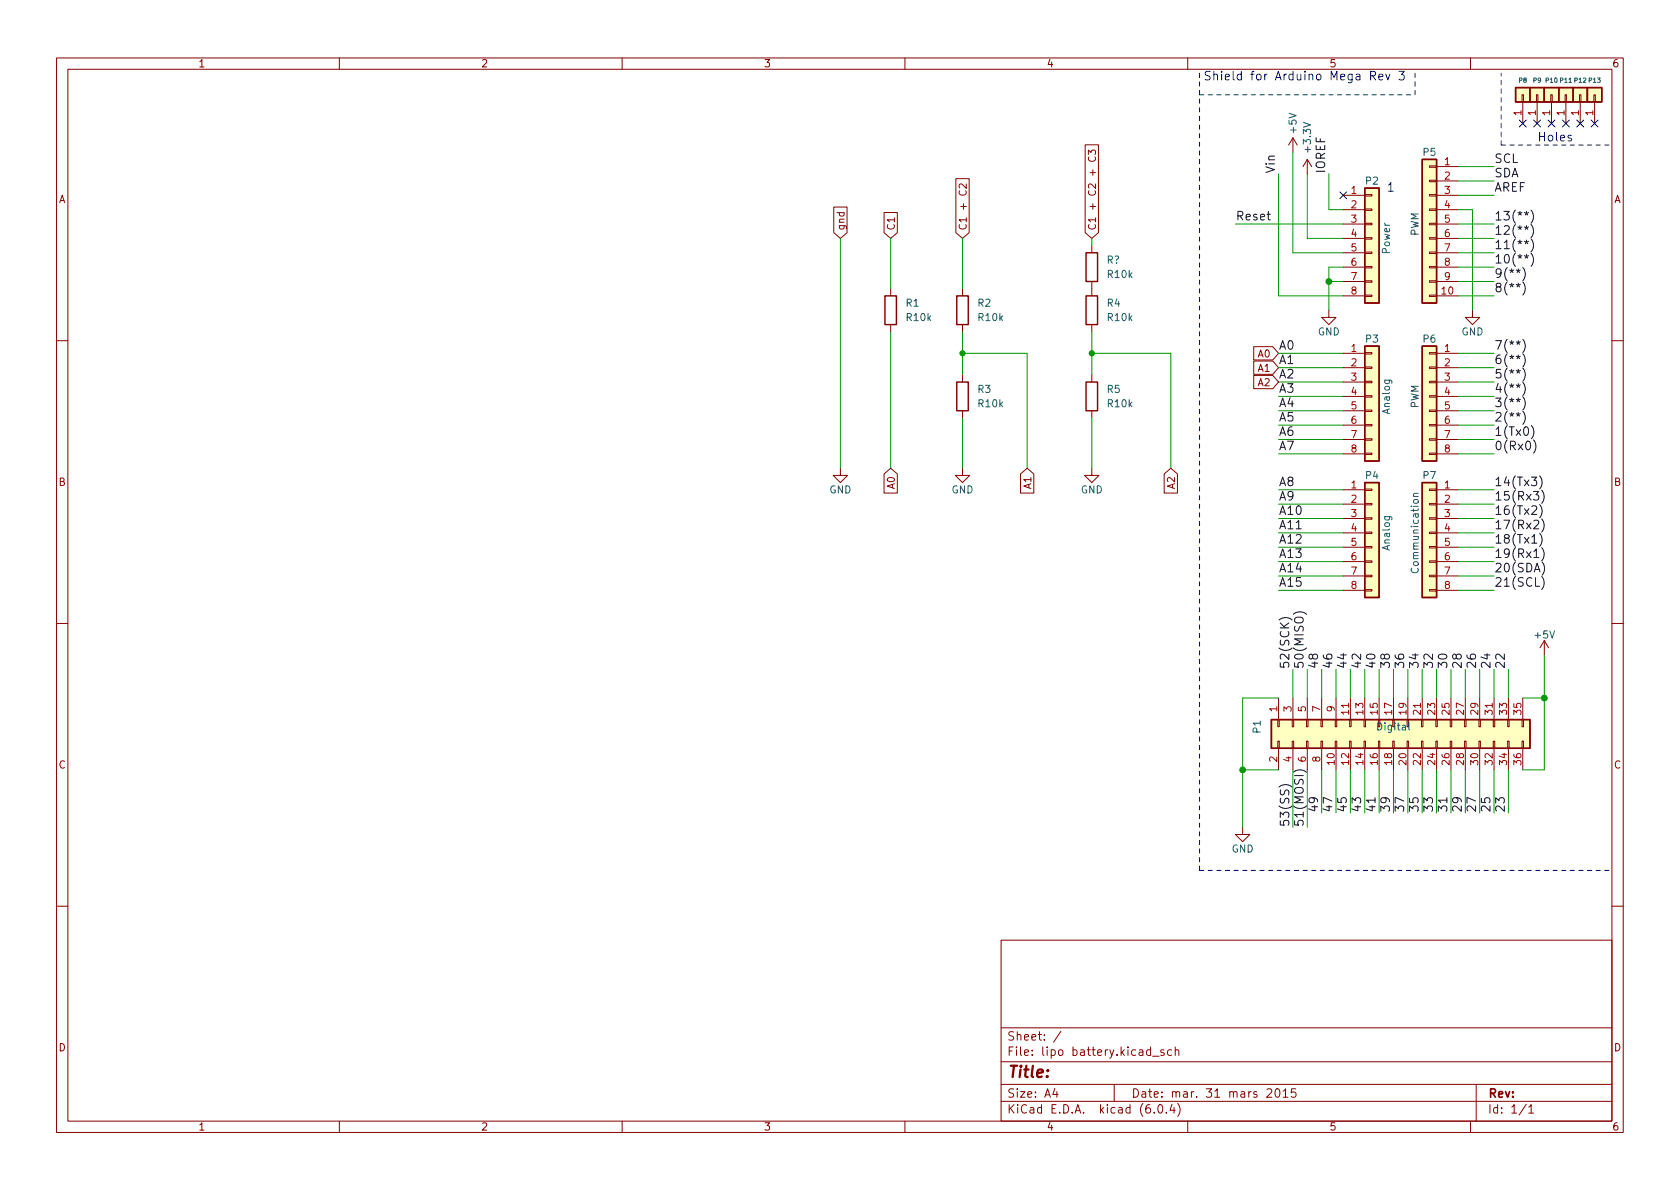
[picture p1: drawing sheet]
<svg xmlns="http://www.w3.org/2000/svg" width="297mm" height="210mm" viewBox="0 0 297 210" stroke-linecap="round" stroke-linejoin="round" font-family="sans-serif">
<g fill="none" stroke="#840000" stroke-width=".18">
<path d="M10 10.2h277v190.1h-277zM12 12.2h273v186.1h-273zM60 10.2v2M110 10.2v2M160 10.2v2M210 10.2v2M260 10.2v2M269.1 16.8h.3v1.2h-.3zM269.2 18v3.8M271.7 16.8h.2v1.2h-.2zM271.8 18v3.8M274.2 16.8h.2v1.2h-.2z"/>
<path d="M274.3 18v3.8M276.7 16.8h.3v1.2h-.3zM276.9 18v3.8M279.3 16.8h.2v1.2h-.2zM279.4 18v3.8M281.8 16.8h.3v1.2h-.3zM281.9 18v3.8M147.4 36.6h2.4v4.5l-1.2 1.1-1.2-1.1zM156.3 37.6h2.4v3.5l-1.2 1.1-1.2-1.1zM169 31.6h2.4v9.5l-1.2 1.1-1.2-1.1zM169.7 33.7a.6 .6 0 0 0 .4 .9 .6 .6 0 0 0 .7-.6l-.1-.3M170.8 32.5v.8l-.9-.8-.3 .3 .1 .4"/>
<path d="M191.9 25.6h2.3v15.5l-1.2 1.1-1.1-1.1zM192.4 27.3v-.8l.5 .5 .1-.4h.6l.1 .2-.1 .5M192.6 27.7a.6 .6 0 0 0 .4 .9 .6 .6 0 0 0 .7-.6l-.1-.3M228.6 24.4v2.5M228.6 24.4l-.8 1.2M228.6 24.4l.8 1.2M231.1 28.2v2.5M231.1 28.2l-.7 1.3M231.1 28.2l.8 1.3M237.5 34.5h3.8M237.5 37.1h3.8M237.5 39.6h3.8"/>
<path d="M241.3 39.5h1.3v.2h-1.3zM241.3 37h1.3v.2h-1.3zM241.3 34.4h1.3v.3h-1.3zM252.7 39.5h1.3v.2h-1.3zM252.7 37h1.3v.2h-1.3zM252.7 34.4h1.3v.3h-1.3zM252.7 31.9h1.3v.2h-1.3zM252.7 29.3h1.3v.3h-1.3zM254 29.5h3.8M254 32h3.8M254 34.5h3.8M254 37.1h3.8"/>
<path d="M254 39.6h3.8M157.5 51v1.3M157.5 57.4v1.3M170.2 51v1.3M170.2 57.4v1.3M193 43.4v1.3M193 49.8v2.5M193 57.4v1.3M234.9 54.9v1.2h1.3l-1.3 1.3-1.2-1.3h1.2M237.5 52.3h3.8M237.5 42.2h3.8M237.5 44.7h3.8"/>
<path d="M237.5 47.2h3.8M237.5 49.8h3.8M241.3 52.2h1.3v.2h-1.3zM241.3 49.7h1.3v.2h-1.3zM241.3 47.1h1.3v.3h-1.3zM241.3 44.6h1.3v.2h-1.3zM241.3 42h1.3v.3h-1.3zM252.7 52.2h1.3v.2h-1.3zM252.7 49.7h1.3v.2h-1.3zM252.7 47.1h1.3v.3h-1.3zM252.7 44.6h1.3v.2h-1.3zM252.7 42h1.3v.3h-1.3z"/>
<path d="M254 52.3h3.8M254 42.2h3.8M254 44.7h3.8M254 47.2h3.8M254 49.8h3.8M260.3 54.9v1.2h1.3l-1.3 1.3-1.2-1.3h1.2M10 60.2h2M170.2 66.3v1.3M170.2 72.6v1.3M193 66.3v1.3M193 72.6v1.3M221.7 61.3h3.3l1.1 1.2-1.1 1.2h-3.3z"/>
<path d="M221.7 63.8h3.3l1.1 1.2-1.1 1.2h-3.3zM221.7 66.4h3.3l1.1 1.2-1.1 1.1h-3.3zM237.5 62.5h3.8M237.5 65h3.8M237.5 67.6h3.8M237.5 70.1h3.8M237.5 72.6h3.8M237.5 75.2h3.8M237.5 77.7h3.8M241.3 77.6h1.3v.2h-1.3zM241.3 75.1h1.3v.2h-1.3zM241.3 72.5h1.3v.3h-1.3z"/>
<path d="M241.3 70h1.3v.2h-1.3zM241.3 67.4h1.3v.3h-1.3zM241.3 64.9h1.3v.2h-1.3zM241.3 62.4h1.3v.2h-1.3zM252.7 77.6h1.3v.2h-1.3zM252.7 75.1h1.3v.2h-1.3zM252.7 72.5h1.3v.3h-1.3zM252.7 70h1.3v.2h-1.3zM252.7 67.4h1.3v.3h-1.3zM252.7 64.9h1.3v.2h-1.3zM252.7 62.4h1.3v.2h-1.3zM254 62.5h3.8"/>
<path d="M254 65h3.8M254 67.6h3.8M254 70.1h3.8M254 72.6h3.8M254 75.2h3.8M254 77.7h3.8M285 60.2h2M148.6 82.8v1.3h1.3l-1.3 1.2-1.3-1.2h1.3M156.3 83.8l1.2-1 1.2 1v3.4h-2.4zM170.2 82.8v1.3h1.2l-1.2 1.2-1.3-1.2h1.3M180.4 83.8l1.2-1 1.2 1v3.4h-2.4zM193 82.8v1.3h1.3l-1.3 1.2-1.2-1.2h1.2"/>
<path d="M205.8 83.8l1.2-1 1.2 1v3.4h-2.4zM237.5 80.3h3.8M237.5 86.6h3.8M237.5 89.1h3.8M237.5 91.7h3.8M237.5 94.2h3.8M237.5 96.8h3.8M237.5 99.3h3.8M241.3 99.2h1.3v.2h-1.3zM241.3 96.6h1.3v.3h-1.3zM241.3 94.1h1.3v.3h-1.3zM241.3 91.6h1.3v.2h-1.3z"/>
<path d="M241.3 89h1.3v.3h-1.3zM241.3 86.5h1.3v.2h-1.3zM241.3 80.1h1.3v.3h-1.3zM252.7 80.1h1.3v.3h-1.3zM252.7 99.2h1.3v.2h-1.3zM252.7 96.6h1.3v.3h-1.3zM252.7 94.1h1.3v.3h-1.3zM252.7 91.6h1.3v.2h-1.3zM252.7 89h1.3v.3h-1.3zM252.7 86.5h1.3v.2h-1.3zM254 80.3h3.8M254 86.6h3.8"/>
<path d="M254 89.1h3.8M254 91.7h3.8M254 94.2h3.8M254 96.8h3.8M254 99.3h3.8M10 110.2h2M237.5 101.8h3.8M237.5 104.4h3.8M241.3 104.3h1.3v.2h-1.3zM241.3 101.7h1.3v.3h-1.3zM252.7 104.3h1.3v.2h-1.3zM252.7 101.7h1.3v.3h-1.3z"/>
<path d="M254 101.8h3.8M254 104.4h3.8M273 113.3l-.7 1.2M273 113.3v2.5M273 113.3l.8 1.2M285 110.2h2M225.9 127.2h.3v1.3h-.3zM225.9 131.1h.3v1.2h-.3zM226.1 123.4v3.8M226.1 132.3v3.8M228.5 127.2h.2v1.3h-.2zM228.5 131.1h.2v1.2h-.2z"/>
<path d="M228.6 123.4v3.8M228.6 132.3v3.8M231 127.2h.3v1.3h-.3zM231 131.1h.3v1.2h-.3zM231.1 123.4v3.8M231.1 132.3v3.8M233.6 127.2h.2v1.3h-.2zM233.6 131.1h.2v1.2h-.2zM233.7 123.4v3.8M233.7 132.3v3.8M236.1 127.2h.2v1.3h-.2zM236.1 131.1h.2v1.2h-.2z"/>
<path d="M236.2 123.4v3.8M236.2 132.3v3.8M238.6 127.2h.3v1.3h-.3zM238.6 131.1h.3v1.2h-.3zM238.8 123.4v3.8M238.8 132.3v3.8M241.2 127.2h.2v1.3h-.2zM241.2 131.1h.2v1.2h-.2zM241.3 123.4v3.8M241.3 132.3v3.8M243.7 127.2h.3v1.3h-.3zM243.7 131.1h.3v1.2h-.3z"/>
<path d="M243.8 123.4v3.8M243.8 132.3v3.8M246.3 127.2h.2v1.3h-.2zM246.3 131.1h.2v1.2h-.2zM246.4 123.4v3.8M246.4 132.3v3.8M248.8 127.2h.2v1.3h-.2zM248.8 131.1h.2v1.2h-.2zM248.9 123.4v3.8M248.9 132.3v3.8M251.3 127.2h.3v1.3h-.3zM251.3 131.1h.3v1.2h-.3z"/>
<path d="M251.5 123.4v3.8M251.5 132.3v3.8M253.9 127.2h.2v1.3h-.2zM253.9 131.1h.2v1.2h-.2zM254 123.4v3.8M254 132.3v3.8M256.4 127.2h.3v1.3h-.3zM256.4 131.1h.3v1.2h-.3zM256.5 123.4v3.8M256.5 132.3v3.8M259 127.2h.2v1.3h-.2zM259 131.1h.2v1.2h-.2z"/>
<path d="M259.1 123.4v3.8M259.1 132.3v3.8M261.5 127.2h.2v1.3h-.2zM261.5 131.1h.2v1.2h-.2zM261.6 123.4v3.8M261.6 132.3v3.8M264 127.2h.3v1.3h-.3zM264 131.1h.3v1.2h-.3zM264.2 123.4v3.8M264.2 132.3v3.8M266.6 127.2h.2v1.3h-.2zM266.6 131.1h.2v1.2h-.2z"/>
<path d="M266.7 123.4v3.8M266.7 132.3v3.8M269.1 127.2h.3v1.3h-.3zM269.1 131.1h.3v1.2h-.3zM269.2 123.4v3.8M269.2 132.3v3.8M219.7 146.3v1.3h1.3l-1.3 1.2-1.3-1.2h1.3M10 160.2h2M177 166.3h108v32h-108zM285 160.2h2M60 198.3v2M110 198.3v2"/>
<path d="M160 198.3v2M177 194.8h108M177 191.8h108M177 187.8h108M177 181.8h108M186.5 192.5l-.4 1h1M186.9 193v1M187.6 182.4l-1.3 1.9M197 191.8v3M203.4 185.7l-.4-.1-.3 .3v.4l.2 .3h.5M203.4 185.1v1.5M203.8 186.8h1.1"/>
<path d="M204.1 196.7v.1M204.9 195.4l.2-.1a.81 .81 0 0 1 .6 .7 .81 .81 0 0 1-.3 .8h-.2a.81 .81 0 0 1-.6-.6 .81 .81 0 0 1 .3-.8zM205.8 185.7l-.4-.1-.2 .2 .1 .3 .5 .1v.4h-.6M206.2 196.7v.1M207.1 185.7l-.4-.1-.3 .3v.4l.2 .3h.5M207.2 195.3l-.3 1h.9M207.6 195.8v1M207.8 185.8l.2-.2 .4 .1v.9M207.8 185.1v1.5M208.2 195.1a1.72 1.72 0 0 1 0 2.3M210 198.3v2M224 192.7l.6-.2 .2 .2 .1 .3-1 1h1"/>
<path d="M225.6 192.6l.2-.1a.81 .81 0 0 1 .6 .7 .81 .81 0 0 1-.3 .8h-.2a.81 .81 0 0 1-.5-.6 .81 .81 0 0 1 .2-.8zM226.9 193l.4-.5v1.5M226.9 194h.8M229.1 192.5h-.7l-.1 .7 .2-.1 .5 .1 .1 .2v.5l-.2 .1-.6-.1M260 198.3v2M261 191.8v6.5M269.9 195.3l-1.3 1.9M270.3 195.8l.4-.5v1.5M270.3 196.8h.9"/>
</g>
<g fill="#ffffc2" stroke="#ffffc2" stroke-width=".18">
<path d="M278.1 15.5h2.6v2.5h-2.6z"/>
<path d="M224.8 127.2h45.7v5.1h-45.7z"/>
<path d="M251.5 61.2h2.5v20.3h-2.5z"/>
<path d="M251.5 28.2h2.5v25.4h-2.5z"/>
<path d="M241.3 33.3h2.5v20.3h-2.5z"/>
<path d="M268 15.5h2.5v2.5h-2.5z"/>
<path d="M270.5 15.5h2.5v2.5h-2.5z"/>
<path d="M241.3 85.3h2.5v20.4h-2.5z"/>
<path d="M251.5 85.3h2.5v20.4h-2.5z"/>
<path d="M275.6 15.5h2.5v2.5h-2.5z"/>
<path d="M273 15.5h2.6v2.5h-2.6z"/>
<path d="M280.7 15.5h2.5v2.5h-2.5z"/>
<path d="M241.3 61.2h2.5v20.3h-2.5z"/>
</g>
<g fill="none" stroke="#840000" stroke-width=".25">
<path d="M268 15.5h2.5v2.5h-2.5zM270.5 15.5h2.5v2.5h-2.5zM273 15.5h2.6v2.5h-2.6zM275.6 15.5h2.5v2.5h-2.5zM278.1 15.5h2.6v2.5h-2.6zM280.7 15.5h2.5v2.5h-2.5zM241.3 33.3h2.5v20.3h-2.5zM251.5 28.2h2.5v25.4h-2.5zM156.5 52.3h2v5.1h-2zM169.2 52.3h2v5.1h-2zM192 52.3h2.1v5.1h-2.1zM192 44.7h2.1v5.1h-2.1z"/>
<path d="M169.2 67.6h2v5h-2zM192 67.6h2.1v5h-2.1zM241.3 61.2h2.5v20.3h-2.5zM251.5 61.2h2.5v20.3h-2.5zM241.3 85.3h2.5v20.4h-2.5zM251.5 85.3h2.5v20.4h-2.5zM224.8 127.2h45.7v5.1h-45.7z"/>
</g>
<path d="M249.9 87.8h.9M250.8 87.2l-.8 .1-.1 .3 .1 .2M249.1 127.8v1.1l.2 .2" fill="none" stroke="#006464" stroke-width=".18"/>
<g fill="none" stroke="#0f0f0f" stroke-width=".18">
<path d="M269.5 37.6l.4 .1 .4-.1M270.7 37.2a1.75 1.75 0 0 1 0 2.3M270.7 39.7a1.75 1.75 0 0 1 0 2.3M269.2 47.3a1.74 1.74 0 0 1 0 2.3M269.2 49.9a1.74 1.74 0 0 1 0 2.3M269.5 40.1l.4 .2 .4-.2M269.5 42.7l.4 .1 .4-.1M269.5 45.2l.4 .2 .4-.2M270.7 42.2a1.75 1.75 0 0 1 0 2.4M270.7 44.8a1.75 1.75 0 0 1 0 2.3M269.2 72.7a1.74 1.74 0 0 1 0 2.3M269.2 70.2a1.74 1.74 0 0 1 0 2.3"/>
<path d="M269.2 62.6a1.74 1.74 0 0 1 0 2.3M269.2 65.1a1.74 1.74 0 0 1 0 2.3M269.2 60a1.74 1.74 0 0 1 0 2.3M269.2 67.6a1.74 1.74 0 0 1 0 2.4M270.8 75.3a1.74 1.74 0 0 1 0 2.3M271.1 77.8a1.74 1.74 0 0 1 0 2.3M272.2 89.2a1.75 1.75 0 0 1 0 2.3M272.2 84.1a1.75 1.75 0 0 1 0 2.4M272.2 94.3a1.75 1.75 0 0 1 0 2.3M272.6 91.8a1.75 1.75 0 0 1 0 2.3M272.6 96.8a1.75 1.75 0 0 1 0 2.4M272.6 86.7a1.75 1.75 0 0 1 0 2.3"/>
<path d="M272.7 99.4a1.74 1.74 0 0 1 0 2.3M226.1 109.6a1.75 1.75 0 0 1 2.4 0M228.7 108.6a1.75 1.75 0 0 1 2.3 0M272.6 101.9a1.75 1.75 0 0 1 0 2.3M226.1 139.2a1.75 1.75 0 0 1 2.4 0M228.7 136.6a1.75 1.75 0 0 1 2.3 0M243.1 141.1v.8M255.8 141.1v.8"/>
</g>
<path d="M242.3 13.4l.8-.1 .1-.2-.1-.3-.2-.2h-.6v1.5M242.7 13.4l.5 .7M243.8 13.6l.7-.1-.1-.3-.4-.1-.2 .2 .1 .8h.5M245 13.1l.4 1 .3-1M247.3 12.6h1l-.5 .6 .4 .1v.7l-.2 .1h-.4l-.3-.1M277.8 24l-.4-.1-.2 .2 .1 .2 .5 .2v.4h-.6" fill="none" stroke="#0000c2" stroke-width=".18"/>
<path d="M212.1 16.8h38.1M250.2 16.8v-4.5M265.4 25.6v-12.7M284.5 25.6h-19.1M212.1 153.9v-141M284.5 153.9h-72.4" fill="none" stroke="#0000c2" stroke-width=".18" stroke-dasharray=".8 .8"/>
<g fill="none" stroke="#009600" stroke-width=".18">
<path d="M218.4 39.6h19.1M226.1 30.7v21.6h11.4M228.6 26.9v17.8h8.9M231.1 30.7v11.5h6.4M234.9 30.7v6.4h2.6M257.8 37.1h2.5v17.8M257.8 29.5h6.4M257.8 34.5h6.4M257.8 39.6h6.4M257.8 32h6.4M148.6 42.2v40.6M157.5 42.2v8.8"/>
<path d="M157.5 58.7v24.1M170.2 42.2v8.8M170.2 58.7v7.6M193 42.2v1.2M193 58.7v7.6M234.9 49.8h2.6M237.5 47.2h-2.6v7.7M257.8 42.2h6.4M257.8 44.7h6.4M257.8 47.2h6.4M257.8 49.8h6.4M257.8 52.3h6.4"/>
<path d="M170.2 62.5h11.4v20.3M170.2 73.9v8.9M193 62.5h14v20.3M193 73.9v8.9M226.1 62.5h11.4M226.1 65h11.4M226.1 67.6h11.4M226.1 75.2h11.4M226.1 72.6h11.4M226.1 77.7h11.4M226.1 70.1h11.4M257.8 62.5h6.4"/>
<path d="M257.8 65h6.4M257.8 67.6h6.4M257.8 75.2h6.4M257.8 72.6h6.4M257.8 77.7h6.4M257.8 70.1h6.4M226.1 99.3h11.4M226.1 96.8h11.4M226.1 94.2h11.4M226.1 80.3h11.4M226.1 86.6h11.4M226.1 89.1h11.4"/>
<path d="M226.1 91.7h11.4M257.8 99.3h6.4M257.8 96.8h6.4M257.8 94.2h6.4M257.8 80.3h6.4M257.8 86.6h6.4M257.8 89.1h6.4M257.8 91.7h6.4M226.1 101.8h11.4M226.1 104.4h11.4M228.6 118.4v5M231.1 118.4v5"/>
<path d="M233.7 118.4v5M236.2 118.4v5M238.8 118.4v5M241.3 118.4v5M243.8 118.4v5M246.4 118.4v5M248.9 118.4v5M251.5 118.4v5M254 118.4v5M256.5 118.4v5M257.8 101.8h6.4M257.8 104.4h6.4"/>
<path d="M259.1 118.4v5M261.6 118.4v5M264.2 118.4v5M266.7 118.4v5M273 115.8v20.3h-3.8M219.7 136.1h6.4M226.1 123.4h-6.4v22.9M228.6 136.1v10.2M231.1 136.1v10.2M233.7 136.1v7.7M236.2 136.1v7.7M238.8 136.1v7.7"/>
<path d="M241.3 136.1v7.7M243.8 136.1v7.7M246.4 136.1v7.7M248.9 136.1v7.7M251.5 136.1v7.7M254 136.1v7.7M256.5 136.1v7.7M259.1 136.1v7.7M261.6 136.1v7.7M264.2 136.1v7.7M266.7 136.1v7.7M269.2 123.4h3.8"/>
</g>
<g fill="none" stroke="#000084" stroke-width=".18">
<path d="M236.9 33.9l1.2 1.2M238.1 33.9l-1.2 1.2M268.6 21.2l1.2 1.2M269.8 21.2l-1.2 1.2M271.2 21.2l1.2 1.2M272.4 21.2l-1.2 1.2M273.7 21.2l1.2 1.2M274.9 21.2l-1.2 1.2M276.3 21.2l1.2 1.2M277.5 21.2l-1.2 1.2M278.8 21.2l1.2 1.2M280 21.2l-1.2 1.2"/>
<path d="M281.3 21.2l1.2 1.2M282.5 21.2l-1.2 1.2"/>
</g>
<g fill="#009600" stroke="#009600" stroke-width=".18">
<circle cx="273" cy="123.4" r=".51"/>
<circle cx="219.7" cy="136.1" r=".51"/>
<circle cx="235" cy="49.8" r=".51"/>
<circle cx="193" cy="62.5" r=".46"/>
<circle cx="170.2" cy="62.5" r=".46"/>
</g>
<text font-size="2.8" fill="#840000" x="178" y="190.6">Title:</text>
<g font-size="2.1" fill="#0000c2">
<text x="212.7" y="14.2">Shield for Arduino Mega Rev 3</text>
<text x="271.8" y="25">Holes</text>
<text x="245.1" y="33.9">1</text>
</g>
<g font-size="2.1" fill="#0f0f0f">
<text x="264.2" y="28.8">SCL</text>
<text x="225.4" y="30.7" transform="rotate(-90 225.4 30.7)">Vin</text>
<text x="234.3" y="30.7" transform="rotate(-90 234.3 30.7)">IOREF</text>
<text x="264.2" y="31.4">SDA</text>
<text x="264.2" y="33.9">AREF</text>
<text x="218.4" y="39">Reset</text>
<text x="264.2" y="39">13(**)</text>
<text x="264.2" y="41.5">12(**)</text>
<text x="264.2" y="44.1">11(**)</text>
<text x="264.2" y="46.6">10(**)</text>
<text x="264.2" y="49.1">9(**)</text>
<text x="264.2" y="51.7">8(**)</text>
<text x="226.1" y="61.8">A0</text>
<text x="226.1" y="64.4">A1</text>
<text x="264.2" y="64.4">6(**)</text>
<text x="264.2" y="61.8">7(**)</text>
<text x="226.1" y="72">A4</text>
<text x="226.1" y="69.5">A3</text>
<text x="226.1" y="66.9">A2</text>
<text x="264.2" y="72">3(**)</text>
<text x="264.2" y="66.9">5(**)</text>
<text x="264.2" y="69.5">4(**)</text>
<text x="226.1" y="74.5">A5</text>
<text x="226.1" y="77.1">A6</text>
<text x="264.2" y="74.5">2(**)</text>
<text x="264.2" y="77.1">1(Tx0)</text>
<text x="226.1" y="79.6">A7</text>
<text x="264.2" y="79.6">0(Rx0)</text>
<text x="226.1" y="86">A8</text>
<text x="226.1" y="88.5">A9</text>
<text x="264.2" y="86">14(Tx3)</text>
<text x="264.2" y="88.5">15(Rx3)</text>
<text x="226.1" y="91">A10</text>
<text x="226.1" y="93.6">A11</text>
<text x="264.2" y="93.6">17(Rx2)</text>
<text x="264.2" y="91">16(Tx2)</text>
<text x="226.1" y="101.2">A14</text>
<text x="226.1" y="98.7">A13</text>
<text x="226.1" y="96.1">A12</text>
<text x="264.2" y="98.7">19(Rx1)</text>
<text x="264.2" y="96.1">18(Tx1)</text>
<text x="264.2" y="101.2">20(SDA)</text>
<text x="226.1" y="103.7">A15</text>
<text x="264.2" y="103.7">21(SCL)</text>
<text x="228" y="118.4" transform="rotate(-90 228 118.4)">52(SCK)</text>
<text x="230.5" y="118.4" transform="rotate(-90 230.5 118.4)">50(MISO)</text>
<text x="233" y="118.4" transform="rotate(-90 233 118.4)">48</text>
<text x="235.6" y="118.4" transform="rotate(-90 235.6 118.4)">46</text>
<text x="238.1" y="118.4" transform="rotate(-90 238.1 118.4)">44</text>
<text x="240.7" y="118.4" transform="rotate(-90 240.7 118.4)">42</text>
<text x="243.2" y="118.4" transform="rotate(-90 243.2 118.4)">40</text>
<text x="245.7" y="118.4" transform="rotate(-90 245.7 118.4)">38</text>
<text x="248.3" y="118.4" transform="rotate(-90 248.3 118.4)">36</text>
<text x="250.8" y="118.4" transform="rotate(-90 250.8 118.4)">34</text>
<text x="253.4" y="118.4" transform="rotate(-90 253.4 118.4)">32</text>
<text x="255.9" y="118.4" transform="rotate(-90 255.9 118.4)">30</text>
<text x="258.4" y="118.4" transform="rotate(-90 258.4 118.4)">28</text>
<text x="261" y="118.4" transform="rotate(-90 261 118.4)">26</text>
<text x="263.5" y="118.4" transform="rotate(-90 263.5 118.4)">24</text>
<text x="266.1" y="118.4" transform="rotate(-90 266.1 118.4)">22</text>
<text x="233" y="143.8" transform="rotate(-90 233 143.8)">49</text>
<text x="235.6" y="143.8" transform="rotate(-90 235.6 143.8)">47</text>
<text x="238.1" y="143.8" transform="rotate(-90 238.1 143.8)">45</text>
<text x="240.7" y="143.8" transform="rotate(-90 240.7 143.8)">43</text>
<text x="243.2" y="143.8" transform="rotate(-90 243.2 143.8)">41</text>
<text x="245.7" y="143.8" transform="rotate(-90 245.7 143.8)">39</text>
<text x="248.3" y="143.8" transform="rotate(-90 248.3 143.8)">37</text>
<text x="250.8" y="143.8" transform="rotate(-90 250.8 143.8)">35</text>
<text x="253.4" y="143.8" transform="rotate(-90 253.4 143.8)">33</text>
<text x="255.9" y="143.8" transform="rotate(-90 255.9 143.8)">31</text>
<text x="258.4" y="143.8" transform="rotate(-90 258.4 143.8)">29</text>
<text x="261" y="143.8" transform="rotate(-90 261 143.8)">27</text>
<text x="263.5" y="143.8" transform="rotate(-90 263.5 143.8)">25</text>
<text x="266.1" y="143.8" transform="rotate(-90 266.1 143.8)">23</text>
<text x="228" y="146.3" transform="rotate(-90 228 146.3)">53(SS)</text>
<text x="230.5" y="146.3" transform="rotate(-90 230.5 146.3)">51(MOSI)</text>
</g>
<g font-size="2.1" fill="#840000">
<text x="178" y="184">Sheet: /</text>
<text x="178" y="186.7">File: lipo battery.kicad_sch</text>
<text x="178" y="196.9">KiCad E.D.A. kicad (6.0.4)</text>
<text x="178" y="194.1">Size: A4</text>
<text x="200" y="194.1">Date: mar. 31 mars 2015</text>
<text x="263" y="194.1">Rev:</text>
<text x="263" y="196.9">Id: 1/1</text>
</g>
<g font-size="1.8" fill="#840000">
<text x="35" y="11.9">1</text>
<text x="85" y="11.9">2</text>
<text x="135" y="11.9">3</text>
<text x="185" y="11.9">4</text>
<text x="235" y="11.9">5</text>
<text x="285" y="11.9">6</text>
<text x="10.3" y="35.9">A</text>
<text x="285.3" y="35.9">A</text>
<text x="149.3" y="40.8" transform="rotate(-90 149.3 40.8)">gnd</text>
<text x="158.2" y="40.8" transform="rotate(-90 158.2 40.8)">C1</text>
<text x="170.9" y="40.8" transform="rotate(-90 170.9 40.8)">C1 + C2</text>
<text x="193.8" y="40.8" transform="rotate(-90 193.8 40.8)">C1 + C2 + C3</text>
<text x="222.5" y="63.2">A0</text>
<text x="222.5" y="65.7">A1</text>
<text x="222.5" y="68.3">A2</text>
<text x="10.3" y="85.9">B</text>
<text x="158.2" y="86.4" transform="rotate(-90 158.2 86.4)">A0</text>
<text x="182.3" y="86.4" transform="rotate(-90 182.3 86.4)">A1</text>
<text x="207.7" y="86.4" transform="rotate(-90 207.7 86.4)">A2</text>
<text x="285.3" y="85.9">B</text>
<text x="10.3" y="135.9">C</text>
<text x="285.3" y="135.9">C</text>
<text x="10.3" y="185.9">D</text>
<text x="285.3" y="185.9">D</text>
<text x="35" y="199.9">1</text>
<text x="85" y="199.9">2</text>
<text x="135" y="199.9">3</text>
<text x="185" y="199.9">4</text>
<text x="235" y="199.9">5</text>
<text x="285" y="199.9">6</text>
</g>
<g font-size="1.8" fill="#006464">
<text x="229.2" y="23.4" transform="rotate(-90 229.2 23.4)">+5V</text>
<text x="231.8" y="26.7" transform="rotate(-90 231.8 26.7)">+3.3V</text>
<text x="251.6" y="27.6">P5</text>
<text x="241.5" y="32.6">P2</text>
<text x="250.8" y="41.8" transform="rotate(-90 250.8 41.8)">PWM</text>
<text x="195.7" y="46.6">R?</text>
<text x="245.7" y="44.8" transform="rotate(-90 245.7 44.8)">Power</text>
<text x="195.9" y="49.1">R10k</text>
<text x="160.2" y="54.2">R1</text>
<text x="160.3" y="56.8">R10k</text>
<text x="172.9" y="54.2">R2</text>
<text x="173" y="56.8">R10k</text>
<text x="195.8" y="54.2">R4</text>
<text x="195.9" y="56.8">R10k</text>
<text x="233" y="59.3">GND</text>
<text x="258.4" y="59.3">GND</text>
<text x="241.5" y="60.6">P3</text>
<text x="251.6" y="60.6">P6</text>
<text x="172.9" y="69.5">R3</text>
<text x="195.8" y="69.5">R5</text>
<text x="173" y="72">R10k</text>
<text x="195.9" y="72">R10k</text>
<text x="245.7" y="73.1" transform="rotate(-90 245.7 73.1)">Analog</text>
<text x="250.8" y="72.3" transform="rotate(-90 250.8 72.3)">PWM</text>
<text x="146.6" y="87.2">GND</text>
<text x="168.2" y="87.2">GND</text>
<text x="191.1" y="87.2">GND</text>
<text x="241.5" y="84.7">P4</text>
<text x="251.6" y="84.7">P7</text>
<text x="245.7" y="97.2" transform="rotate(-90 245.7 97.2)">Analog</text>
<text x="250.8" y="100.9" transform="rotate(-90 250.8 100.9)">Communication</text>
<text x="271.5" y="112.9">+5V</text>
<text x="222.9" y="129.6" transform="rotate(-90 222.9 129.6)">P1</text>
<text x="243.7" y="129.2">Digital</text>
<text x="217.7" y="150.7">GND</text>
</g>
<g font-size="1.8" fill="#a90000">
<text x="269" y="20.4" transform="rotate(-90 269 20.4)">1</text>
<text x="271.5" y="20.4" transform="rotate(-90 271.5 20.4)">1</text>
<text x="274.1" y="20.4" transform="rotate(-90 274.1 20.4)">1</text>
<text x="276.6" y="20.4" transform="rotate(-90 276.6 20.4)">1</text>
<text x="279.1" y="20.4" transform="rotate(-90 279.1 20.4)">1</text>
<text x="281.7" y="20.4" transform="rotate(-90 281.7 20.4)">1</text>
<text x="255.4" y="29.2">1</text>
<text x="238.9" y="34.3">1</text>
<text x="255.4" y="31.7">2</text>
<text x="255.4" y="34.3">3</text>
<text x="238.9" y="36.8">2</text>
<text x="238.9" y="39.4">3</text>
<text x="238.9" y="41.9">4</text>
<text x="255.4" y="36.8">4</text>
<text x="255.4" y="39.4">5</text>
<text x="255.4" y="41.9">6</text>
<text x="238.9" y="44.4">5</text>
<text x="238.9" y="47">6</text>
<text x="255.4" y="44.4">7</text>
<text x="255.4" y="47">8</text>
<text x="238.9" y="49.5">7</text>
<text x="238.9" y="52.1">8</text>
<text x="254.9" y="52.1">10</text>
<text x="255.4" y="49.5">9</text>
<text x="238.9" y="62.2">1</text>
<text x="238.9" y="64.8">2</text>
<text x="255.4" y="62.2">1</text>
<text x="255.4" y="64.8">2</text>
<text x="238.9" y="67.3">3</text>
<text x="238.9" y="69.8">4</text>
<text x="255.4" y="67.3">3</text>
<text x="255.4" y="69.8">4</text>
<text x="238.9" y="72.4">5</text>
<text x="238.9" y="74.9">6</text>
<text x="238.9" y="77.5">7</text>
<text x="255.4" y="72.4">5</text>
<text x="255.4" y="74.9">6</text>
<text x="255.4" y="77.5">7</text>
<text x="238.9" y="80">8</text>
<text x="255.4" y="80">8</text>
<text x="238.9" y="86.4">1</text>
<text x="238.9" y="88.9">2</text>
<text x="255.4" y="86.4">1</text>
<text x="255.4" y="88.9">2</text>
<text x="238.9" y="91.4">3</text>
<text x="238.9" y="94">4</text>
<text x="255.4" y="91.4">3</text>
<text x="255.4" y="94">4</text>
<text x="238.9" y="96.5">5</text>
<text x="238.9" y="99.1">6</text>
<text x="238.9" y="101.6">7</text>
<text x="255.4" y="96.5">5</text>
<text x="255.4" y="99.1">6</text>
<text x="255.4" y="101.6">7</text>
<text x="238.9" y="104.1">8</text>
<text x="255.4" y="104.1">8</text>
<text x="225.8" y="125.8" transform="rotate(-90 225.8 125.8)">1</text>
<text x="228.3" y="125.8" transform="rotate(-90 228.3 125.8)">3</text>
<text x="230.9" y="125.8" transform="rotate(-90 230.9 125.8)">5</text>
<text x="233.4" y="125.8" transform="rotate(-90 233.4 125.8)">7</text>
<text x="236" y="125.8" transform="rotate(-90 236 125.8)">9</text>
<text x="238.5" y="126.3" transform="rotate(-90 238.5 126.3)">11</text>
<text x="241" y="126.3" transform="rotate(-90 241 126.3)">13</text>
<text x="243.6" y="126.3" transform="rotate(-90 243.6 126.3)">15</text>
<text x="246.1" y="126.3" transform="rotate(-90 246.1 126.3)">17</text>
<text x="248.7" y="126.3" transform="rotate(-90 248.7 126.3)">19</text>
<text x="251.2" y="126.3" transform="rotate(-90 251.2 126.3)">21</text>
<text x="253.7" y="126.3" transform="rotate(-90 253.7 126.3)">23</text>
<text x="256.3" y="126.3" transform="rotate(-90 256.3 126.3)">25</text>
<text x="258.8" y="126.3" transform="rotate(-90 258.8 126.3)">27</text>
<text x="261.4" y="126.3" transform="rotate(-90 261.4 126.3)">29</text>
<text x="263.9" y="126.3" transform="rotate(-90 263.9 126.3)">31</text>
<text x="266.4" y="126.3" transform="rotate(-90 266.4 126.3)">33</text>
<text x="269" y="126.3" transform="rotate(-90 269 126.3)">35</text>
<text x="225.8" y="134.7" transform="rotate(-90 225.8 134.7)">2</text>
<text x="228.3" y="134.7" transform="rotate(-90 228.3 134.7)">4</text>
<text x="230.9" y="134.7" transform="rotate(-90 230.9 134.7)">6</text>
<text x="233.4" y="134.7" transform="rotate(-90 233.4 134.7)">8</text>
<text x="236" y="135.2" transform="rotate(-90 236 135.2)">10</text>
<text x="238.5" y="135.2" transform="rotate(-90 238.5 135.2)">12</text>
<text x="241" y="135.2" transform="rotate(-90 241 135.2)">14</text>
<text x="243.6" y="135.2" transform="rotate(-90 243.6 135.2)">16</text>
<text x="246.1" y="135.2" transform="rotate(-90 246.1 135.2)">18</text>
<text x="248.7" y="135.2" transform="rotate(-90 248.7 135.2)">20</text>
<text x="251.2" y="135.2" transform="rotate(-90 251.2 135.2)">22</text>
<text x="253.7" y="135.2" transform="rotate(-90 253.7 135.2)">24</text>
<text x="256.3" y="135.2" transform="rotate(-90 256.3 135.2)">26</text>
<text x="258.8" y="135.2" transform="rotate(-90 258.8 135.2)">28</text>
<text x="261.4" y="135.2" transform="rotate(-90 261.4 135.2)">30</text>
<text x="263.9" y="135.2" transform="rotate(-90 263.9 135.2)">32</text>
<text x="266.4" y="135.2" transform="rotate(-90 266.4 135.2)">34</text>
<text x="269" y="135.2" transform="rotate(-90 269 135.2)">36</text>
</g>
<g font-size="1.1" fill="#006464">
<text x="268.6" y="14.6">P8</text>
<text x="271.1" y="14.6">P9</text>
<text x="273.3" y="14.6">P10 P11 P12 P13</text>
</g>
</svg>
